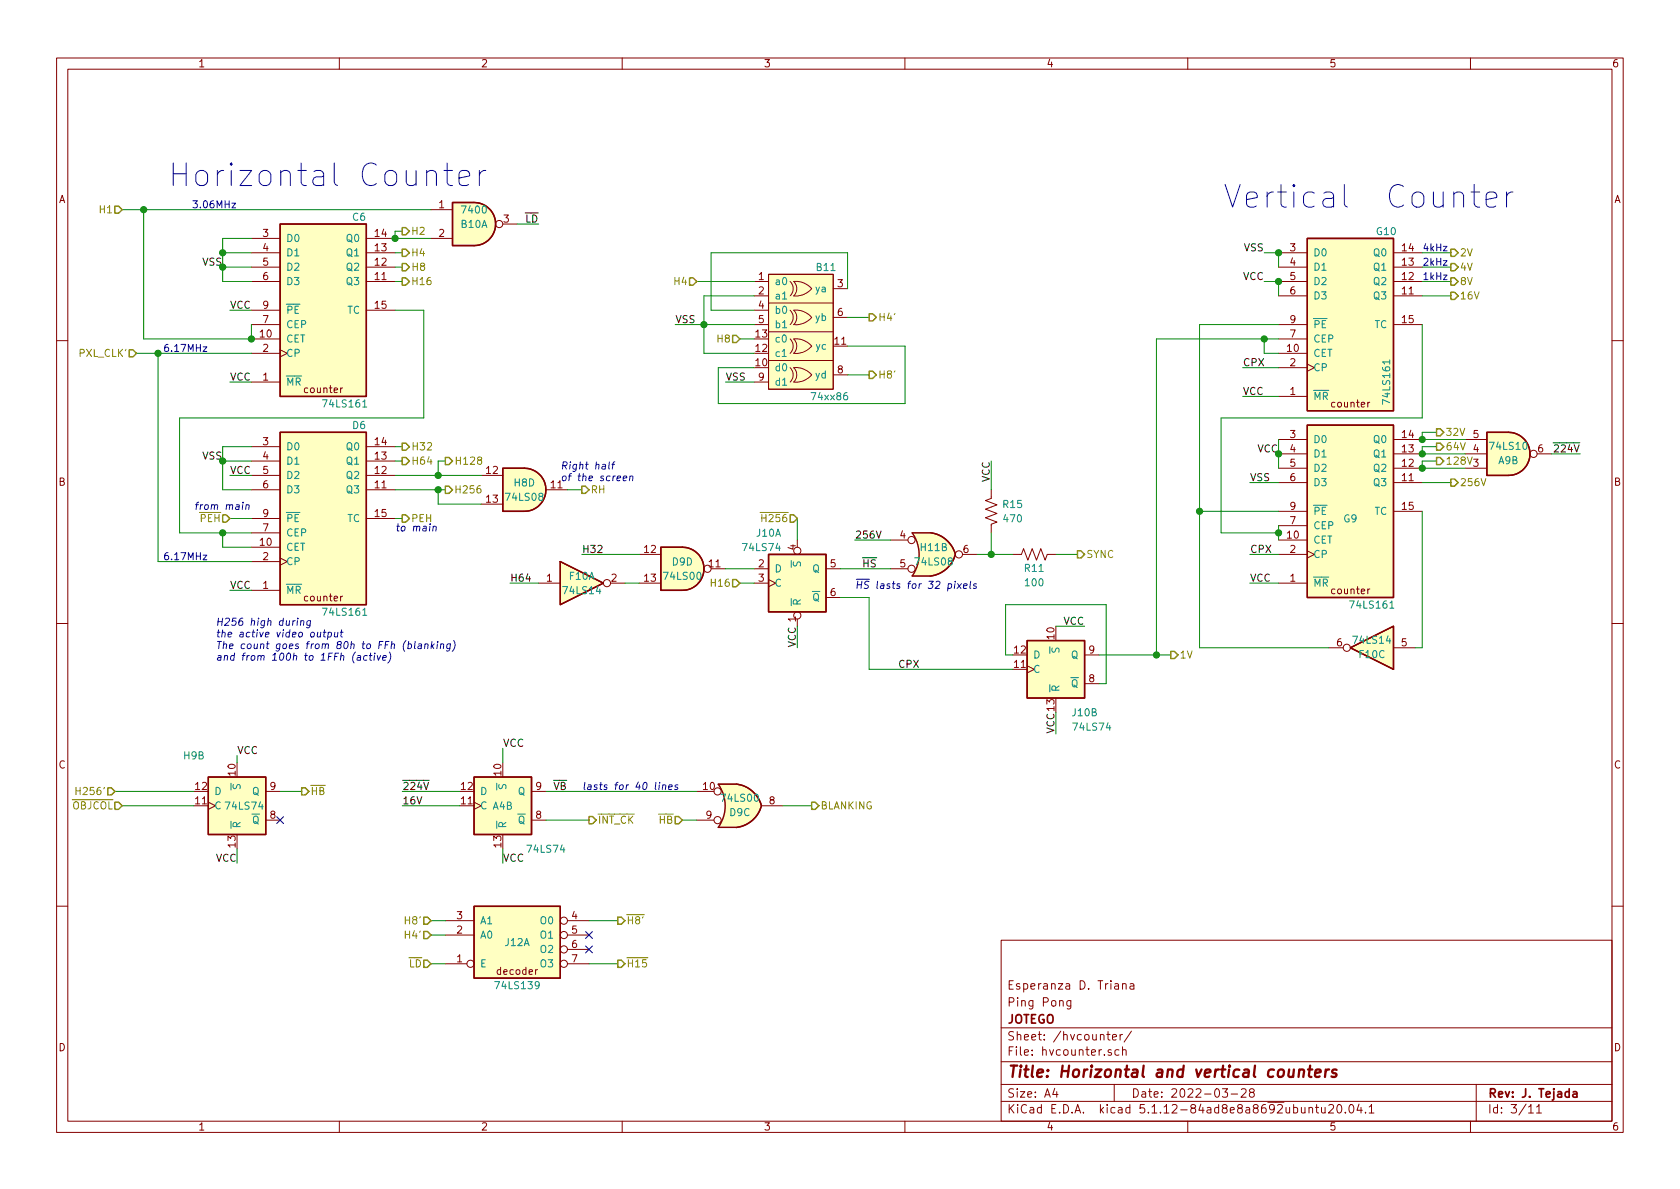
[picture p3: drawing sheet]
<svg xmlns="http://www.w3.org/2000/svg" width="297mm" height="210mm" viewBox="0 0 297 210" stroke-linecap="round" stroke-linejoin="round" font-family="sans-serif">
<g fill="none" stroke="#840000" stroke-width=".18">
<path d="M10 10.3h277v189.9h-277zM12 12.2h273v186.1h-273zM60 10.3v1.9M110 10.3v1.9M160 10.3v1.9M210 10.3v1.9M260 10.3v1.9M76.2 37.1h3.8M88.9 39.6h2.5M44.4 59.9h5.1M44.4 49.8h5.1M44.4 47.2h5.1"/>
<path d="M44.4 44.7h5.1M44.4 42.2h5.1M44.4 54.9h5.1M44.4 57.4h5.1M64.8 49.8h5M64.8 47.2h5M64.8 44.7h5M64.8 42.2h5M64.8 54.9h5M76.2 42.2h3.8M133.3 49.8h2.6M133.3 54.9h2.6"/>
<path d="M133.3 57.4h2.6M133.3 52.3h2.6M135.9 48.5h11.4v20.3h-11.4zM135.9 53.6h11.4M135.9 58.7h11.4M139.7 49.8a1.78 1.78 0 0 1 0 2.5M139.7 59.9a1.78 1.78 0 0 1 0 2.6M139.7 54.9a1.78 1.78 0 0 1 0 2.5M140.3 49.8a3.7 3.7 0 0 1 3.2 1.2 3.6 3.6 0 0 1-3.2 1.3 1.78 1.78 0 0 0 0-2.5zM140.3 59.9a3.7 3.7 0 0 1 3.2 1.3 3.6 3.6 0 0 1-3.2 1.3 1.78 1.78 0 0 0 0-2.6zM140.3 54.9a3.7 3.7 0 0 1 3.2 1.2 3.6 3.6 0 0 1-3.2 1.3 1.78 1.78 0 0 0 0-2.5zM147.3 51h2.6"/>
<path d="M147.3 56.1h2.6M226.1 59.9h5M226.1 49.8h5M226.1 47.2h5M226.1 44.7h5M226.1 57.4h5M226.1 52.3h5M246.4 49.8h5.1M246.4 47.2h5.1M246.4 44.7h5.1M246.4 57.4h5.1M246.4 52.3h5.1"/>
<path d="M10 60.2h2M44.4 67.6h5.1M44.4 62.5h5.1M44.4 79h5.1M49.5 61.8l1.3 .7-1.3 .6M60.6 68.6l-.4 .2M64.8 79h5M133.3 67.6h2.6M135.9 63.7h11.4M139.7 65a1.78 1.78 0 0 1 0 2.6M140.3 65a3.7 3.7 0 0 1 3.2 1.3 3.6 3.6 0 0 1-3.2 1.3 1.78 1.78 0 0 0 0-2.6zM147.3 66.3h2.6"/>
<path d="M226.1 77.7h5M226.1 62.5h5M226.1 70.1h5M226.1 65h5M231.1 64.4l1.3 .6-1.3 .7M242.2 71.1l-.4 .3M246.4 77.7h5.1M259.1 77.7h3.8M285 60.2h2M44.4 86.6h5.1M44.4 84.1h5.1M44.4 96.8h5.1"/>
<path d="M44.4 81.5h5.1M44.4 91.7h5.1M44.4 99.3h5.1M44.4 94.2h5.1M49.5 98.7l1.3 .6-1.3 .6M64.8 86.6h5M64.8 84.1h5M64.8 81.5h5M64.8 91.7h5M85.1 84.1h3.8M85.1 89.1h3.8M96.5 86.6h3.8"/>
<path d="M113 98h3.8M141 95.5v1.3M157.5 95.5h3M170.2 98h2.5M175.3 86.6v1.5l-1.1 .4 2.1 .8-2.1 .7 2.1 .8-2.1 .8 2.1 .7-1 .4v1.5M179.1 98h1.5l.4-1 .7 2.1 .8-2.1 .8 2.1 .7-2.1 .8 2.1 .4-1.1h1.5M226.1 95.5h5M226.1 85.3h5M226.1 82.8h5M226.1 80.3h5M226.1 90.4h5M226.1 98h5"/>
<path d="M226.1 93h5M231.1 97.4l1.3 .6-1.3 .7M246.4 85.3h5.1M246.4 82.8h5.1M246.4 80.3h5.1M246.4 90.4h5.1M259.1 82.8h3.8M259.1 80.3h3.8M271.8 80.3h2.5M10 110.3h2M44.4 104.4h5.1M60.6 105.4l-.4 .3"/>
<path d="M95.2 103.1h3.9M107.9 103.1h2.6M113 103.1h3.8M125.7 100.6h2.6M133.3 103.1h2.6M133.3 100.6h2.6M135.9 102.5l1.3 .6-1.3 .7M146 100.6h2.6M146 105.7h2.6M157.5 100.6h3M181.6 117.7l1.3 .7-1.3 .6M191.8 115.8h2.5"/>
<path d="M226.1 103.1h5M234.9 114.5h2.6M242.2 104.2l-.4 .2M246.4 114.5h3.8M285 110.3h2M47 139.9h2.5M94 139.9h2.5M123.2 139.9h3M191.8 120.9h2.5M36.8 141.9l1.3 .6-1.3 .6M47 145h2.5M83.8 141.9l1.3 .6-1.3 .6"/>
<path d="M94 145h2.5M123.2 145h3M134.6 142.5h3.8M10 160.2h2M78.7 170.4h3.8M78.7 165.3h5.1M78.7 162.8h5.1M95 171.5l-.3 .2M100.3 170.4h3.8M100.3 165.3h3.8M100.3 162.8h3.8M100.3 167.9h3.8"/>
<path d="M177 166.3h108v32h-108zM189.3 176.9v1.4l-.2 .1h-.4M189.3 177l-.4-.1-.3 .3 .1 .6 .2 .1 .4-.1M198.5 174.1l.2-.2 .4 .1v.9M198.5 173.9v1M199.8 174h.6l.1 .9M200.5 174.3l-.5 .1-.2 .2v.2l.2 .1 .5-.1M285 160.2h2M60 198.3v1.9M110 198.3v1.9M160 198.3v1.9M177 194.8h108"/>
<path d="M177 191.8h108M177 187.8h108M177 181.8h108M186.5 192.5l-.4 1h1M186.8 193v1M195.7 182.9h.6M195.9 182.4v1.3l.4 .2M196.5 185.7l-.4-.1-.2 .2 .1 .2 .5 .2v.3h-.6M196.7 183.4l.7-.1-.1-.3-.4-.1-.2 .2 .1 .7h.5M197 191.8v3M197.8 185.7l-.4-.1-.3 .3 .1 .6 .2 .1 .4-.1M198 182.9v1"/>
<path d="M198.5 185.7l.2-.1 .4 .1v.9M198.5 182.9l-.5 .3M198.5 185.1v1.5M200.1 182.3l-1.3 2M210 198.3v1.9M216.1 192.5h.9l-.4 .6 .4 .1v.7l-.2 .1-.7-.1M217.7 193.5h1.1M219.5 192.7l.2-.2h.3l.3 .2v.3v.2l-.9 .8h.9M221.2 193.2l-.3-.3 .1-.2 .2-.2 .4 .1 .2 .2-.1 .2-.6 .2a.48 .48 0 0 0-.1 .7l.2 .1 .5-.1a.48 .48 0 0 0-.1-.7h-.1M231.4 196l.2-.2 .4 .1 .1 .9M231.4 195.8v1M232.6 195.8h.5"/>
<path d="M232.8 195.3v1.3l.3 .2M233.7 195.8v.8a.37 .37 0 0 0 .6 .1M234.3 195.8v1M234.9 195.5l.3-.2h.3l.2 .2 .1 .3-.1 .2-.8 .8h.9M236.5 195.5l.2-.2a.8 .8 0 0 1 .6 .8 .8 .8 0 0 1-.6 .7l-.2-.1-.1-.4zM237.9 196.7v.1M238.7 195.5l.2-.2a.8 .8 0 0 1 .5 .8 .8 .8 0 0 1-.5 .7l-.2-.1-.2-.4zM240.3 195.2l-.4 1.1h1M240.6 195.8v1M241.4 196.7v.1M242.1 195.8l.4-.5v1.5M242.1 196.8h.8"/>
<path d="M260 198.3v1.9M261 191.8v6.5M270.3 195.8l.4-.5v1.5M270.3 196.8h.8M271.7 195.8l.4-.5v1.5M271.7 196.8h.8"/>
<circle cx="88.3" cy="39.6" r=".63"/>
<circle cx="141" cy="97.4" r=".63"/>
<circle cx="161.2" cy="95.5" r=".63"/>
<circle cx="169.5" cy="98" r=".63"/>
<circle cx="271.1" cy="80.3" r=".63"/>
<circle cx="107.3" cy="103.1" r=".63"/>
<circle cx="125.1" cy="100.6" r=".63"/>
<circle cx="141" cy="108.8" r=".63"/>
<circle cx="161.2" cy="100.6" r=".63"/>
<circle cx="238.1" cy="114.5" r=".63"/>
<circle cx="126.9" cy="139.9" r=".63"/>
<circle cx="126.9" cy="145" r=".63"/>
<circle cx="83.2" cy="170.4" r=".63"/>
<circle cx="99.7" cy="162.8" r=".63"/>
<circle cx="99.7" cy="167.9" r=".63"/>
<circle cx="99.7" cy="165.3" r=".63"/>
<circle cx="99.7" cy="170.4" r=".63"/>
</g>
<path d="M278.2 193.1h.5l.1 .9M278.8 193.4l-.5 .1-.2 .2 .2 .3 .5-.1" fill="none" stroke="#840000" stroke-width=".3"/>
<path d="M229.7 189.3a.52 .52 0 0 1 .9 .1l-.2 1M229.7 189.1l-.1 1.3M231.3 189.1h.7M231.6 188.4l-.2 1.8 .1 .1 .4 .1M232.5 189.8l1-.2v-.4h-.8l-.2 1 .2 .2 .6-.1M234.4 189.1l-.1 1.3M235 189.1a.5 .5 0 0 0-.6 .4M236.3 189.2a.49 .49 0 0 0-.8 .3l.1 .2 .5 .1 .2 .3-.3 .3-.6-.1" fill="none" stroke="#840000" stroke-width=".41"/>
<g fill="#ffffc2" stroke="#ffffc2" stroke-width=".18">
<path d="M231.1 75.2h15.3v30.5h-15.3z"/>
<path d="M129.6 141.2l5 1.3a5.2 5.2 0 0 1-4.4 3.8z"/>
<path d="M130.2 138.7a5.2 5.2 0 0 1 4.4 3.8l-5 1.3z"/>
<path d="M127 138.7h3.2z"/>
<path d="M127 146.3h3.2z"/>
<path d="M127 138.7h3.2v7.6h-3.2a6.6 6.6 0 0 0 0-7.6z"/>
<path d="M83.8 160.3h15.3v12.7h-15.3z"/>
<path d="M92.7 82.8a3.8 3.8 0 0 1 3.8 3.8 3.8 3.8 0 0 1-3.8 3.8z"/>
<path d="M88.9 82.8h3.8v7.6h-3.8z"/>
<path d="M49.5 39.6h15.3v30.5h-15.3z"/>
<path d="M99.1 99.3l7.6 3.8-7.6 3.8z"/>
<path d="M231.1 42.2h15.3v30.4h-15.3z"/>
<path d="M181.6 113.3h10.2v10.1h-10.2z"/>
<path d="M49.5 76.4h15.3v30.5h-15.3z"/>
<path d="M83.8 35.8a3.8 3.8 0 0 1 3.8 3.8 3.8 3.8 0 0 1-3.8 3.8z"/>
<path d="M80 35.8h3.8v7.6h-3.8z"/>
<path d="M120.6 96.8a3.8 3.8 0 0 1 3.9 3.8 3.8 3.8 0 0 1-3.9 3.8z"/>
<path d="M116.8 96.8h3.8v7.6h-3.8z"/>
<path d="M83.8 137.4h10.2v10.2h-10.2z"/>
<path d="M164.5 94.2a5.2 5.2 0 0 1 4.4 3.8l-5 1.4z"/>
<path d="M163.9 96.7l5 1.4a5.2 5.2 0 0 1-4.4 3.8z"/>
<path d="M161.3 101.8h3.2z"/>
<path d="M161.3 94.2h3.2z"/>
<path d="M161.3 94.2h3.2v7.6h-3.2a6.7 6.7 0 0 0 0-7.6z"/>
<path d="M135.9 48.5h11.4v20.3h-11.4z"/>
<path d="M135.9 98h10.1v10.2h-10.1z"/>
<path d="M266.7 76.4a3.8 3.8 0 0 1 3.8 3.9 3.8 3.8 0 0 1-3.8 3.8z"/>
<path d="M262.9 76.4h3.8v7.7h-3.8z"/>
<path d="M238.8 114.5l7.6-3.8v7.7z"/>
<path d="M36.8 137.4h10.2v10.2h-10.2z"/>
</g>
<g fill="none" stroke="#840000" stroke-width=".25">
<path d="M49.5 39.6h15.3v30.5h-15.3zM80 35.8h3.8a3.8 3.8 0 0 1 3.8 3.8 3.8 3.8 0 0 1-3.8 3.8h-3.8zM231.1 42.2h15.3v30.4h-15.3zM49.5 76.4h15.3v30.5h-15.3zM231.1 75.2h15.3v30.5h-15.3zM262.9 76.4h3.8a3.8 3.8 0 0 1 3.8 3.9 3.8 3.8 0 0 1-3.8 3.8h-3.8zM88.9 82.8h3.8a3.8 3.8 0 0 1 3.8 3.8 3.8 3.8 0 0 1-3.8 3.8h-3.8zM99.1 99.3l7.6 3.8-7.6 3.8zM116.8 96.8h3.8a3.8 3.8 0 0 1 3.9 3.8 3.8 3.8 0 0 1-3.9 3.8h-3.8zM135.9 98h10.1v10.2h-10.1zM164.5 94.2a5.2 5.2 0 0 1 4.4 3.8M164.5 94.2l-3.2 .1a6.6 6.6 0 0 1 0 7.5h3.2"/>
<path d="M168.9 98.1a5.2 5.2 0 0 1-4.4 3.8M181.6 113.3h10.2v10.1h-10.2zM238.8 114.5l7.6-3.8v7.7zM36.8 137.4h10.2v10.2h-10.2zM83.8 137.4h10.2v10.2h-10.2zM127 138.7h3.2a5.2 5.2 0 0 1 4.4 3.8M127 138.7a6.6 6.6 0 0 1 0 7.6M134.6 142.5a5.2 5.2 0 0 1-4.4 3.8h-3.2M83.8 160.3h15.3v12.7h-15.3z"/>
</g>
<path d="M64.1 72h.7M245.7 63.6v.8M64.1 108.8h.7M245.7 107.5h.8" fill="none" stroke="#008484" stroke-width=".18"/>
<g fill="none" stroke="#008400" stroke-width=".18">
<path d="M21.6 37.1h54.6M25.4 37.1v22.8h19v-2.5M91.4 39.6h3.8M39.4 47.2h5M39.4 44.7h5M40.6 54.9h3.8M44.4 42.2h-5v7.6h5M69.8 47.2h1.3M69.8 44.7h1.3M69.8 49.8h1.3M69.8 54.9h5.1v19h-43.2v20.3h12.7M71.1 40.9h-1.3v1.3h6.4"/>
<path d="M119.4 57.4h13.9M123.2 49.8h10.1M130.8 59.9h2.5M133.3 52.3h-8.8v10.2h8.8M149.9 51v-6.3h-24.2v10.2h7.6M149.9 56.1h3.8M223.5 59.9v2.6h2.6M223.5 44.7h2.6v2.5M223.5 49.8h2.6v2.5M226.1 59.9h-21.6v55.9M226.1 57.4h-14v57.1h22.8M251.5 47.2h5"/>
<path d="M251.5 57.4v16.5h-35.6v20.3h10.2M251.5 44.7h5M251.5 52.3h5M251.5 49.8h5M24.1 62.5h20.3M27.9 62.5v36.8h16.5M40.6 67.6h3.8M44.4 79h-5v7.6h5M69.8 79h1.3M128.3 67.6h5M149.9 61.2h10.1v10.2h-33v-6.4h6.3M149.9 66.3h3.8"/>
<path d="M219.7 65h6.4M219.7 70.1h6.4M226.1 77.7v5.1M254 76.4h-2.5v1.3h7.6M254 79h-2.5v1.3h7.6M39.4 81.5h5M39.4 94.2v2.6h5M40.6 84.1h3.8M40.6 91.7h3.8M69.8 86.6h8.9M69.8 84.1h15.3M69.8 81.5h1.3"/>
<path d="M69.8 91.7h1.3M77.5 86.6v2.5h7.6M78.7 81.5h-1.2v2.6M100.3 86.6h2.6M102.9 98h10.1M141 91.7v3.8M151.1 95.5h6.4M172.7 98h6.4M175.3 81.5v5.1M175.3 94.2v3.8M186.7 98h3.8M212.1 90.4h14"/>
<path d="M221 85.3h5.1M221 98h5.1M226.1 93v2.5M251.5 90.4v24.1h-1.3M251.5 85.3h5M254 81.5h-2.5v1.3h7.6M274.3 80.3h5.1M40.6 104.4h3.8M90.2 103.1h5M110.5 103.1h2.5M128.3 100.6h5M130.8 103.1h2.5"/>
<path d="M141 110.7v3.8M148.6 105.7h5.1v12.7h25.4M148.6 100.6h8.9M179.1 115.8h-1.3v-8.9h17.8v14h-1.3M186.7 110.7h5.1M194.3 115.8h12.7M221 103.1h5.1M20.3 139.9h14M41.9 133.6v1.3M49.5 139.9h3.8M71.1 139.9h10.2M88.9 132.3v2.6"/>
<path d="M96.5 139.9h26.7M186.7 126v3.8M21.6 142.5h12.7M41.9 150.1v2.5M71.1 142.5h10.2M88.9 150.1v2.5M96.5 145h7.6M120.6 145h2.6M138.4 142.5h5.1M76.2 170.4h2.5M76.2 162.8h2.5M76.2 165.3h2.5"/>
<path d="M104.1 170.4h5.1M104.1 162.8h5.1"/>
</g>
<path d="M84.7 81.4l-.3-.3 .1-.2 .2-.1 .4 .1 .1 .2-.2 .2a.45 .45 0 0 0-.5 .2 .45 .45 0 0 0 .1 .5l.3 .1 .2-.1 .1-.4-.3-.2M134.4 90.6h1.3M134.7 91v1.2M134.7 91.6h.7M13.4 139.2v1.3M13.4 139.8h.8M113.4 161.7h.5M113.4 169.4h1.2" fill="none" stroke="#848400" stroke-width=".18"/>
<g fill="none" stroke="#848400" stroke-width=".25">
<path d="M20.3 36.4h.7l.6 .7-.6 .6h-.7zM71.1 46.6h.7l.6 .6-.6 .7h-.7zM71.1 44.1h.7l.6 .6-.6 .6h-.7zM71.1 49.1h.7l.6 .7-.6 .6h-.7zM71.1 40.3h.7l.6 .6-.6 .6h-.7zM121.9 49.1h.7l.6 .7-.6 .6h-.7zM129.5 59.3h.7l.6 .6-.6 .7h-.7zM153.7 55.5h.6l.6 .6-.6 .7h-.6zM256.5 46.6h.7l.6 .6-.6 .7h-.7zM256.5 44.1h.7l.6 .6-.6 .6h-.7zM256.5 51.7h.7l.6 .6-.6 .7h-.7zM256.5 49.1h.7l.6 .7-.6 .6h-.7z"/>
<path d="M22.9 61.8h.6l.6 .7-.6 .6h-.6zM71.1 78.4h.7l.6 .6-.6 .6h-.7zM153.7 65.7h.6l.6 .6-.6 .6h-.6zM254 75.8h.6l.7 .6-.7 .7h-.6zM254 78.4h.6l.7 .6-.7 .6h-.6zM39.4 91.1h.6l.6 .6-.6 .6h-.6zM71.1 80.9h.7l.6 .6-.6 .7h-.7zM71.1 91.1h.7l.6 .6-.6 .6h-.7zM78.7 80.9h.7l.6 .6-.6 .7h-.7zM78.7 86h.7l.6 .6-.6 .6h-.7zM102.9 86h.6l.6 .6-.6 .6h-.6zM139.7 91.1h.6l.7 .6-.7 .6h-.6z"/>
<path d="M190.5 97.4h.6l.7 .6-.7 .7h-.6zM254 80.9h.6l.7 .6-.7 .7h-.6zM256.5 84.7h.7l.6 .6-.6 .7h-.7zM129.5 102.5h.7l.6 .6-.6 .7h-.7zM207 115.2h.6l.7 .6-.7 .7h-.6zM19 139.3h.7l.6 .6-.6 .7h-.7zM53.3 139.3h.7l.6 .6-.6 .7h-.7zM20.3 141.9h.7l.6 .6-.6 .6h-.7zM104.1 144.4h.7l.6 .6-.6 .7h-.7zM119.4 144.4h.6l.6 .6-.6 .7h-.6zM143.5 141.9h.6l.7 .6-.7 .6h-.6zM74.9 164.7h.7l.6 .6-.6 .7h-.7z"/>
<path d="M74.9 162.2h.7l.6 .6-.6 .6h-.7zM74.9 169.8h.7l.6 .6-.6 .7h-.7zM109.2 162.2h.7l.6 .6-.6 .6h-.7zM109.2 169.8h.7l.6 .6-.6 .7h-.7z"/>
</g>
<path d="M274.6 78.3h1.2M74.8 138h1.1" fill="none" stroke="#000" stroke-width=".18"/>
<g fill="none" stroke="#0000c2" stroke-width=".18">
<path d="M30.6 28.8v4M30.6 30.7h2.3M32.9 28.8v4M34.1 35.5h.8l-.4 .5h.3l.1 .2-.1 .4-.2 .1-.5-.1M34.8 30.5a1.09 1.09 0 0 1 1.1-.4 1.09 1.09 0 0 1 .8 .8v1.1a1.08 1.08 0 0 1-1 .8 1.08 1.08 0 0 1-1.1-.8v-1.1zM84.8 30.1v2.7M85.9 30.1a1.05 1.05 0 0 0-1.1 .8M216.6 32.6l1.3 4 1.4-4M220.4 35.3l1.9-.4-.2-.7-.4-.2h-.7l-.4 .2-.2 .3v1.6l.2 .3 .4 .2h.7l.4-.2M267.5 34a1.05 1.05 0 0 0-1.1 .7M29.7 60.9l-.4 .1a.97 .97 0 0 0-.1 1.1h.5l.1-.5-.2-.2h-.4l-.1 .2M29.7 97.7l-.4 .1a.97 .97 0 0 0-.1 1.1h.5l.1-.5-.2-.2-.4 .1-.1 .1"/>
<path d="M42.9 89.2l-.1 .9M43 88.8v.1M43.5 89.4l.2-.2 .3 .1v.8M43.5 89.2l-.1 .9M76.6 93.2l.2-.1h.3v.8M76.6 93.1l-.1 .8M107.7 81.7l-.1 1.1 .2 .2M108.2 82.1h.5M108.7 81.7l-.3 .2-.1 1.1M110.2 84.6l.6-.1v-.3h-.5l-.1 .6 .1 .2h.4M111.4 84.3l.2-.1h.3l-.1 .8M111.4 84.2l-.1 .8"/>
<path d="M52.6 109.7l-.1 .9M52.7 109.3v.1M53.2 109.9l.2-.2 .3 .1-.1 .8M53.2 109.7l-.1 .9M54.9 109.8h-.5l-.2 .6 .2 .2 .4-.1M54.9 109.7l-.1 1.1-.3 .2-.3-.1M56.2 111.8l-.1 .8h.3l.2-.1M56.7 111.8l-.1 .8M57.1 111.8h.5M57.4 111.4l-.1 1.1v.1h.2M58 111.9l.4-.1 .2 .2-.2 .6h-.4M58.1 111.8l-.2 1.3"/>
<path d="M59.2 111.8v.8h.3l.2-.1M59.7 111.8l-.1 .8M60.2 111.8h.5M60.4 111.4l-.1 1.1 .3 .1M63.2 116h.5v.8M63.8 116.2l-.5 .1-.2 .2v.2h.6M64.9 116l-.3-.1-.3 .2 .1 .6h.4M65.3 115.9h.5M65.5 115.5l-.1 1.1 .3 .2M66.2 115.9l-.1 .9M66.7 115.9l.2 .9 .4-.9M67.7 116.3l.6-.1v-.2h-.5l-.2 .6 .2 .2 .4-.1"/>
<path d="M68.8 115.3a1.46 1.46 0 0 1-.2 1.9M72.2 113.9h.5v.6l-.2 .2-.4-.1M72.3 113.4l-.2 1.3M73.4 113.4l-.1 1.1 .1 .2M74 113.9h.5l-.1 .8M74.5 114.2l-.5 .1-.1 .2 .1 .2 .5-.1M75.2 114l.1-.1h.3v.8M75.2 113.9l-.1 .8M76.4 113.4l-.2 1.3M76.4 114.2l.3 .5M76.8 113.9l-.5 .4M77.3 113.9l-.1 .8"/>
<path d="M77.4 113.4v.2M77.9 114l.2-.1h.3v.8M78 113.9l-.1 .8M79.6 113.9h-.5l-.1 .6 .2 .2 .4-.1M79.7 113.9l-.2 1-.3 .2h-.3M80.2 113.3a1.46 1.46 0 0 1-.2 1.9M168.8 103.2l-.1 .9M168.9 102.8v.1M169.3 103.2l.6 .9M170 103.2l-.8 .9M170.4 103.6l.6-.1-.1-.2h-.4l-.2 .6 .2 .2 .4-.1M171.6 102.8l-.1 1.1 .2 .2"/>
<path d="M172.6 103.3h-.4l-.1 .1 .5 .3v.3h-.5M116.6 138.8l-.1 .8M116.6 138.3v.2M117.2 138.9l.2-.1h.3l-.1 .8M117.2 138.8l-.1 .8M118.2 139.2l.6-.1v-.3h-.5l-.1 .6 .2 .2h.3M119.9 138.8h-.3l-.2 .2v.1l.4 .2v.3h-.5"/>
</g>
<g fill="#008400" stroke="#008400" stroke-width=".25">
<circle cx="226.1" cy="80.3" r=".51"/>
<circle cx="39.4" cy="44.7" r=".51"/>
<circle cx="251.5" cy="82.8" r=".51"/>
<circle cx="204.5" cy="115.8" r=".51"/>
<circle cx="44.5" cy="59.9" r=".51"/>
<circle cx="251.5" cy="80.3" r=".51"/>
<circle cx="25.4" cy="37.1" r=".51"/>
<circle cx="69.9" cy="42.2" r=".51"/>
<circle cx="175.3" cy="98" r=".51"/>
<circle cx="77.5" cy="86.6" r=".51"/>
<circle cx="226.1" cy="94.2" r=".51"/>
<circle cx="226.1" cy="49.8" r=".51"/>
<circle cx="39.4" cy="94.2" r=".51"/>
<circle cx="77.5" cy="84.1" r=".51"/>
<circle cx="27.9" cy="62.5" r=".51"/>
<circle cx="223.5" cy="59.9" r=".51"/>
<circle cx="39.4" cy="81.5" r=".51"/>
<circle cx="226.1" cy="44.7" r=".51"/>
<circle cx="212.1" cy="90.4" r=".51"/>
<circle cx="124.5" cy="57.4" r=".51"/>
<circle cx="39.4" cy="47.2" r=".51"/>
<circle cx="251.5" cy="77.7" r=".51"/>
</g>
<path d="M48.9 144.4l1.2 1.2M50.1 144.4l-1.2 1.2M103.5 164.7l1.2 1.3M103.5 167.3l1.2 1.2M104.7 164.7l-1.2 1.3M104.7 167.3l-1.2 1.2" fill="none" stroke="#000084" stroke-width=".18"/>
<g font-size="5.6" fill="#0000c2">
<text x="36.4" y="33">Horizontal Counter</text>
<text x="223.5" y="36.8">Vertical Counter</text>
</g>
<text font-size="2.8" fill="#840000" x="178" y="190.5">Title: Horizontal and vertical counters</text>
<g font-size="2.1" fill="#840000">
<text x="178" y="178">Ping Pong</text>
<text x="178" y="175">Esperanza D. Triana</text>
<text x="178" y="184">Sheet: /hvcounter/</text>
<text x="178" y="181">JOTEGO</text>
<text x="178" y="186.7">File: hvcounter.sch</text>
<text x="178" y="196.9">KiCad E.D.A. kicad 5.1.12-84ad8e8a8692ubuntu20.04.1</text>
<text x="178" y="194.1">Size: A4</text>
<text x="200" y="194.1">Date: 2022-03-28</text>
<text x="263" y="194.1">Rev: J. Tejada</text>
<text x="263" y="196.9">Id: 3/11</text>
</g>
<g font-size="1.8" fill="#840000">
<text x="35" y="11.9">1</text>
<text x="85" y="11.9">2</text>
<text x="135" y="11.9">3</text>
<text x="185" y="11.9">4</text>
<text x="235" y="11.9">5</text>
<text x="285" y="11.9">6</text>
<text x="10.4" y="35.9">A</text>
<text x="285.4" y="35.9">A</text>
<text x="46.5" y="41.9">3</text>
<text x="66.3" y="41.9">14</text>
<text x="77.6" y="36.8">1</text>
<text x="77.6" y="41.9">2</text>
<text x="89.1" y="39.4">3</text>
<text x="46.5" y="44.4">4</text>
<text x="46.5" y="47">5</text>
<text x="66.3" y="47">12</text>
<text x="66.3" y="44.4">13</text>
<text x="228.1" y="44.4">3</text>
<text x="228.1" y="47">4</text>
<text x="248" y="47">13</text>
<text x="248" y="44.4">14</text>
<text x="46.5" y="49.5">6</text>
<text x="66.3" y="49.5">11</text>
<text x="134.1" y="49.5">1</text>
<text x="134.1" y="52.1">2</text>
<text x="148.1" y="50.8">3</text>
<text x="228.1" y="49.5">5</text>
<text x="228.1" y="52.1">6</text>
<text x="248" y="52.1">11</text>
<text x="248" y="49.5">12</text>
<text x="46" y="59.7">10</text>
<text x="46.5" y="57.1">7</text>
<text x="46.5" y="54.6">9</text>
<text x="66.3" y="54.6">15</text>
<text x="133.7" y="59.7">13</text>
<text x="134.1" y="54.6">4</text>
<text x="134.1" y="57.1">5</text>
<text x="148.1" y="55.9">6</text>
<text x="228.1" y="59.7">7</text>
<text x="228.1" y="57.1">9</text>
<text x="248" y="57.1">15</text>
<text x="46.5" y="62.2">2</text>
<text x="133.7" y="64.8">10</text>
<text x="133.7" y="62.2">12</text>
<text x="147.6" y="61">11</text>
<text x="227.6" y="62.2">10</text>
<text x="228.1" y="64.8">2</text>
<text x="46.5" y="67.3">1</text>
<text x="53.9" y="69.5">counter</text>
<text x="134.1" y="67.3">9</text>
<text x="148.1" y="66">8</text>
<text x="228.1" y="69.8">1</text>
<text x="228.1" y="77.5">3</text>
<text x="235.5" y="72.1">counter</text>
<text x="248" y="77.5">14</text>
<text x="260.5" y="77.5">5</text>
<text x="46.5" y="78.7">3</text>
<text x="46.5" y="81.3">4</text>
<text x="46.5" y="83.8">5</text>
<text x="66.3" y="83.8">12</text>
<text x="66.3" y="81.3">13</text>
<text x="66.3" y="78.7">14</text>
<text x="86" y="83.8">12</text>
<text x="228.1" y="80">4</text>
<text x="228.1" y="82.5">5</text>
<text x="248" y="82.5">12</text>
<text x="248" y="80">13</text>
<text x="260.5" y="80">4</text>
<text x="271.9" y="80">6</text>
<text x="10.4" y="85.9">B</text>
<text x="46.5" y="86.4">6</text>
<text x="66.3" y="86.4">11</text>
<text x="86" y="88.9">13</text>
<text x="97.5" y="86.4">11</text>
<text x="228.1" y="85.1">6</text>
<text x="248" y="85.1">11</text>
<text x="285.4" y="85.9">B</text>
<text x="46.5" y="94">7</text>
<text x="46.5" y="91.4">9</text>
<text x="66.3" y="91.4">15</text>
<text x="159.2" y="95.2">4</text>
<text x="227.6" y="95.2">10</text>
<text x="228.1" y="92.7">7</text>
<text x="228.1" y="90.2">9</text>
<text x="248" y="90.2">15</text>
<text x="46" y="96.5">10</text>
<text x="46.5" y="99.1">2</text>
<text x="114" y="97.8">12</text>
<text x="125.4" y="100.3">11</text>
<text x="134.1" y="100.3">2</text>
<text x="140.7" y="97.3" transform="rotate(-90 140.7 97.3)">4</text>
<text x="146.8" y="100.3">5</text>
<text x="159.2" y="100.3">5</text>
<text x="170.3" y="97.8">6</text>
<text x="228.1" y="97.8">2</text>
<text x="46.5" y="104.1">1</text>
<text x="53.9" y="106.3">counter</text>
<text x="96.7" y="102.9">1</text>
<text x="108.1" y="102.9">2</text>
<text x="114" y="102.9">13</text>
<text x="134.1" y="102.9">3</text>
<text x="146.8" y="105.4">6</text>
<text x="228.1" y="102.9">1</text>
<text x="235.5" y="105.1">counter</text>
<text x="186.4" y="113" transform="rotate(-90 186.4 113)">10</text>
<text x="179.4" y="118.1">11</text>
<text x="179.4" y="115.6">12</text>
<text x="192.6" y="115.6">9</text>
<text x="236.4" y="114.3">6</text>
<text x="247.8" y="114.3">5</text>
<text x="192.6" y="120.6">8</text>
<text x="10.4" y="135.9">C</text>
<text x="41.7" y="137.1" transform="rotate(-90 41.7 137.1)">10</text>
<text x="88.6" y="137.1" transform="rotate(-90 88.6 137.1)">10</text>
<text x="285.4" y="135.9">C</text>
<text x="34.6" y="142.2">11</text>
<text x="34.6" y="139.7">12</text>
<text x="47.8" y="139.7">9</text>
<text x="81.6" y="142.2">11</text>
<text x="81.6" y="139.7">12</text>
<text x="94.8" y="139.7">9</text>
<text x="124.4" y="139.7">10</text>
<text x="136" y="142.2">8</text>
<text x="41.7" y="149.8" transform="rotate(-90 41.7 149.8)">13</text>
<text x="47.8" y="144.8">8</text>
<text x="88.6" y="149.8" transform="rotate(-90 88.6 149.8)">13</text>
<text x="94.8" y="144.8">8</text>
<text x="124.9" y="144.8">9</text>
<text x="80.8" y="165.1">2</text>
<text x="80.8" y="162.6">3</text>
<text x="101.1" y="162.6">4</text>
<text x="101.1" y="165.1">5</text>
<text x="101.1" y="167.6">6</text>
<text x="80.8" y="170.2">1</text>
<text x="88" y="172.4">decoder</text>
<text x="101.1" y="170.2">7</text>
<text x="10.4" y="185.9">D</text>
<text x="285.4" y="185.9">D</text>
<text x="35" y="199.9">1</text>
<text x="85" y="199.9">2</text>
<text x="135" y="199.9">3</text>
<text x="185" y="199.9">4</text>
<text x="235" y="199.9">5</text>
<text x="285" y="199.9">6</text>
</g>
<g font-size="1.8" fill="#848400">
<text x="17.8" y="37.7">H1</text>
<text x="72.6" y="41.5">H2</text>
<text x="72.6" y="45.3">H4</text>
<text x="72.7" y="47.9">H8</text>
<text x="258.1" y="47.9">4V</text>
<text x="258.1" y="45.3">2V</text>
<text x="72.6" y="50.4">H16</text>
<text x="119.4" y="50.4">H4</text>
<text x="258.1" y="53">16V</text>
<text x="258.1" y="50.4">8V</text>
<text x="155.2" y="56.8">H4'</text>
<text x="14.1" y="63.1">PXL_CLK'</text>
<text x="127" y="60.6">H8</text>
<text x="155.2" y="66.9">H8'</text>
<text x="255.5" y="77.1">32V</text>
<text x="72.7" y="82.2">H64</text>
<text x="72.7" y="79.6">H32</text>
<text x="80.3" y="82.2">H128</text>
<text x="255.5" y="79.6">64V</text>
<text x="255.5" y="82.2">128V 3</text>
<text x="80.3" y="87.2">H256</text>
<text x="104.4" y="87.2">RH</text>
<text x="258.1" y="86">256V</text>
<text x="35.5" y="92.3">PEH</text>
<text x="135.2" y="92.3">H256</text>
<text x="192" y="98.7">SYNC</text>
<text x="126" y="103.8">H16</text>
<text x="208.5" y="116.5">1V</text>
<text x="12.7" y="143.1">OBJCOL</text>
<text x="14.1" y="140.6">H256'</text>
<text x="54.9" y="140.6">HB</text>
<text x="145" y="143.1">BLANKING</text>
<text x="105.7" y="145.7">INT_CK</text>
<text x="116.6" y="145.7">HB</text>
<text x="71.9" y="166">H4'</text>
<text x="71.9" y="163.4">H8'</text>
<text x="110.7" y="163.4">H8'</text>
<text x="72.3" y="171.1">LD</text>
<text x="110.7" y="171.1">H15</text>
</g>
<g font-size="1.8" fill="#008484">
<text x="62.4" y="39">C6</text>
<text x="81.6" y="40.3">B10A</text>
<text x="81.9" y="37.8">7400</text>
<text x="243.4" y="41.6">G10</text>
<text x="50.5" y="42.8">D0</text>
<text x="50.5" y="45.3">D1</text>
<text x="50.5" y="47.9">D2</text>
<text x="61.4" y="47.9">Q2</text>
<text x="61.4" y="45.3">Q1</text>
<text x="61.4" y="42.8">Q0</text>
<text x="144.4" y="47.9">B11</text>
<text x="232.2" y="45.3">D0</text>
<text x="232.2" y="47.9">D1</text>
<text x="243" y="47.9">Q1</text>
<text x="243" y="45.3">Q0</text>
<text x="50.5" y="50.4">D3</text>
<text x="61.4" y="50.4">Q3</text>
<text x="136.9" y="50.4">a0</text>
<text x="136.9" y="53">a1</text>
<text x="144.3" y="51.7">ya</text>
<text x="232.2" y="50.4">D2</text>
<text x="232.2" y="53">D3</text>
<text x="243" y="53">Q3</text>
<text x="243" y="50.4">Q2</text>
<text x="50.5" y="58">CEP</text>
<text x="50.5" y="55.5">PE</text>
<text x="61.4" y="55.5">TC</text>
<text x="136.9" y="55.5">b0</text>
<text x="136.9" y="58">b1</text>
<text x="144.2" y="56.8">yb</text>
<text x="232.2" y="58">PE</text>
<text x="243" y="58">TC</text>
<text x="50.5" y="60.6">CET</text>
<text x="50.5" y="63.1">CP</text>
<text x="136.9" y="65.7">d0</text>
<text x="136.9" y="63.1">c1</text>
<text x="136.9" y="60.6">c0</text>
<text x="144.3" y="61.8">yc</text>
<text x="232.2" y="63.1">CET</text>
<text x="232.2" y="65.7">CP</text>
<text x="232.2" y="60.6">CEP</text>
<text x="50.5" y="68.2">MR</text>
<text x="136.9" y="68.2">d1</text>
<text x="143.7" y="70.8">74xx86</text>
<text x="144.2" y="66.9">yd</text>
<text x="232.2" y="70.7">MR</text>
<text x="245.8" y="71.1" transform="rotate(-90 245.8 71.1)">74LS161</text>
<text x="57.4" y="72.1">74LS161</text>
<text x="62.4" y="75.9">D6</text>
<text x="50.5" y="79.6">D0</text>
<text x="50.5" y="82.2">D1</text>
<text x="61.4" y="82.2">Q1</text>
<text x="61.4" y="79.6">Q0</text>
<text x="232.2" y="78.4">D0</text>
<text x="232.2" y="80.9">D1</text>
<text x="232.2" y="83.4">D2</text>
<text x="243" y="83.4">Q2</text>
<text x="243" y="80.9">Q1</text>
<text x="243" y="78.4">Q0</text>
<text x="263.6" y="79.5">74LS10</text>
<text x="264.9" y="82.1">A9B</text>
<text x="50.5" y="84.7">D2</text>
<text x="50.5" y="87.2">D3</text>
<text x="61.4" y="87.2">Q3</text>
<text x="61.4" y="84.7">Q2</text>
<text x="89.6" y="88.6">74LS08</text>
<text x="91" y="86">H8D</text>
<text x="177.4" y="89.8">R15</text>
<text x="232.2" y="86">D3</text>
<text x="243" y="86">Q3</text>
<text x="50.5" y="94.9">CEP</text>
<text x="50.5" y="92.3">PE</text>
<text x="61.4" y="92.3">TC</text>
<text x="133.8" y="94.9">J10A</text>
<text x="177.6" y="92.4">470</text>
<text x="232.2" y="93.6">CEP</text>
<text x="232.2" y="91.1">PE</text>
<text x="237.6" y="92.4">G9</text>
<text x="243" y="91.1">TC</text>
<text x="50.5" y="97.4">CET</text>
<text x="50.5" y="99.9">CP</text>
<text x="118.9" y="100">D9D</text>
<text x="131.5" y="97.5">74LS74</text>
<text x="136.9" y="101.2">D</text>
<text x="141.6" y="100.2" transform="rotate(-90 141.6 100.2)">S</text>
<text x="143.7" y="101.2">Q</text>
<text x="162" y="100">74LS08</text>
<text x="162.8" y="97.5">H11B</text>
<text x="181.2" y="101.1">R11</text>
<text x="232.2" y="96.1">CET</text>
<text x="232.2" y="98.7">CP</text>
<text x="50.5" y="105">MR</text>
<text x="99.8" y="105.1">74LS14</text>
<text x="100.7" y="102.5">F10A</text>
<text x="117.6" y="102.5">74LS00</text>
<text x="136.9" y="103.8">C</text>
<text x="141.6" y="107.2" transform="rotate(-90 141.6 107.2)">R</text>
<text x="143.7" y="106.3">Q</text>
<text x="181.4" y="103.7">100</text>
<text x="232.2" y="103.8">MR</text>
<text x="239" y="107.6">74LS161</text>
<text x="57.4" y="108.9">74LS161</text>
<text x="239.4" y="113.8">74LS14</text>
<text x="182.6" y="119">C</text>
<text x="182.6" y="116.5">D</text>
<text x="187.3" y="115.5" transform="rotate(-90 187.3 115.5)">S</text>
<text x="189.4" y="116.5">Q</text>
<text x="240.4" y="116.4">F10C</text>
<text x="187.3" y="122.4" transform="rotate(-90 187.3 122.4)">R</text>
<text x="189.4" y="121.5">Q</text>
<text x="189.7" y="126.7">J10B</text>
<text x="189.9" y="129.2">74LS74</text>
<text x="32.5" y="134.3">H9B</text>
<text x="37.8" y="143.1">C 74LS74</text>
<text x="37.8" y="140.6">D</text>
<text x="42.5" y="139.6" transform="rotate(-90 42.5 139.6)">S</text>
<text x="44.6" y="140.6">Q</text>
<text x="84.8" y="143.1">C A4B</text>
<text x="84.8" y="140.6">D</text>
<text x="89.5" y="139.6" transform="rotate(-90 89.5 139.6)">S</text>
<text x="91.6" y="140.6">Q</text>
<text x="127.7" y="141.8">74LS00</text>
<text x="42.5" y="146.6" transform="rotate(-90 42.5 146.6)">R</text>
<text x="44.6" y="145.7">Q</text>
<text x="89.5" y="146.6" transform="rotate(-90 89.5 146.6)">R</text>
<text x="91.6" y="145.7">Q</text>
<text x="129.1" y="144.3">D9C</text>
<text x="93.4" y="150.8">74LS74</text>
<text x="84.8" y="166">A0</text>
<text x="84.8" y="163.4">A1</text>
<text x="89.3" y="167.3">J12A</text>
<text x="95.7" y="163.4">O0</text>
<text x="95.7" y="166">O1</text>
<text x="84.8" y="171.1">E</text>
<text x="95.7" y="168.5">O2</text>
<text x="95.7" y="171.1">O3</text>
<text x="87.9" y="174.9">74LS139</text>
</g>
<g font-size="1.8">
<text x="92.9" y="39.4">LD</text>
<text x="35.8" y="47">VSS</text>
<text x="220" y="44.4">VSS</text>
<text x="219.8" y="49.5">VCC</text>
<text x="40.6" y="54.6">VCC</text>
<text x="119.4" y="57.1">VSS</text>
<text x="219.7" y="64.8">CPX</text>
<text x="40.6" y="67.3">VCC</text>
<text x="128.3" y="67.3">VSS</text>
<text x="219.7" y="69.8">VCC</text>
<text x="35.8" y="81.3">VSS</text>
<text x="40.6" y="83.8">VCC</text>
<text x="222.3" y="80">VCC</text>
<text x="275.3" y="80">224V</text>
<text x="175" y="85.3" transform="rotate(-90 175 85.3)">VCC</text>
<text x="221" y="85.1">VSS</text>
<text x="151.1" y="95.2">256V</text>
<text x="102.9" y="97.8">H32</text>
<text x="152.4" y="100.3">HS</text>
<text x="221" y="97.8">CPX</text>
<text x="40.6" y="104.1">VCC</text>
<text x="90.2" y="102.9">H64</text>
<text x="221" y="102.9">VCC</text>
<text x="188" y="110.5">VCC</text>
<text x="140.7" y="114.5" transform="rotate(-90 140.7 114.5)">VCC 1</text>
<text x="158.7" y="118.1">CPX</text>
<text x="186.4" y="129.8" transform="rotate(-90 186.4 129.8)">VCC 13</text>
<text x="41.9" y="133.3">VCC</text>
<text x="88.9" y="132.1">VCC</text>
<text x="71.1" y="139.7">224V</text>
<text x="71.1" y="142.2">16V</text>
<text x="97.8" y="139.7">VB</text>
<text x="38.2" y="152.4">VCC</text>
<text x="88.9" y="152.4">VCC</text>
</g>
<g font-size="1.8" fill="#0000c2">
<text x="99.1" y="83">Right half</text>
<text x="99.1" y="85.1">of the screen</text>
<text x="34.3" y="90.2">from main</text>
<text x="69.8" y="94">to main</text>
<text x="72.6" y="92.3">PEH</text>
<text x="151.1" y="104.1">HS lasts for 32 pixels</text>
<text x="38.1" y="110.7">H256 high during</text>
<text x="38.1" y="112.7">the active video output</text>
<text x="38.1" y="114.8">The count goes from 80h to FFh (blanking)</text>
<text x="38.1" y="116.8">and from 100h to 1FFh (active)</text>
<text x="102.9" y="139.7">lasts for 40 lines</text>
</g>
<g font-size="1.7" fill="#0000c2">
<text x="35" y="36.8">3.06MHz</text>
<text x="251.5" y="44.4">4kHz</text>
<text x="251.5" y="47">2kHz</text>
<text x="251.5" y="49.5">1kHz</text>
<text x="29.9" y="62.2">6.17MHz</text>
<text x="29.9" y="99.1">6.17MHz</text>
</g>
</svg>
